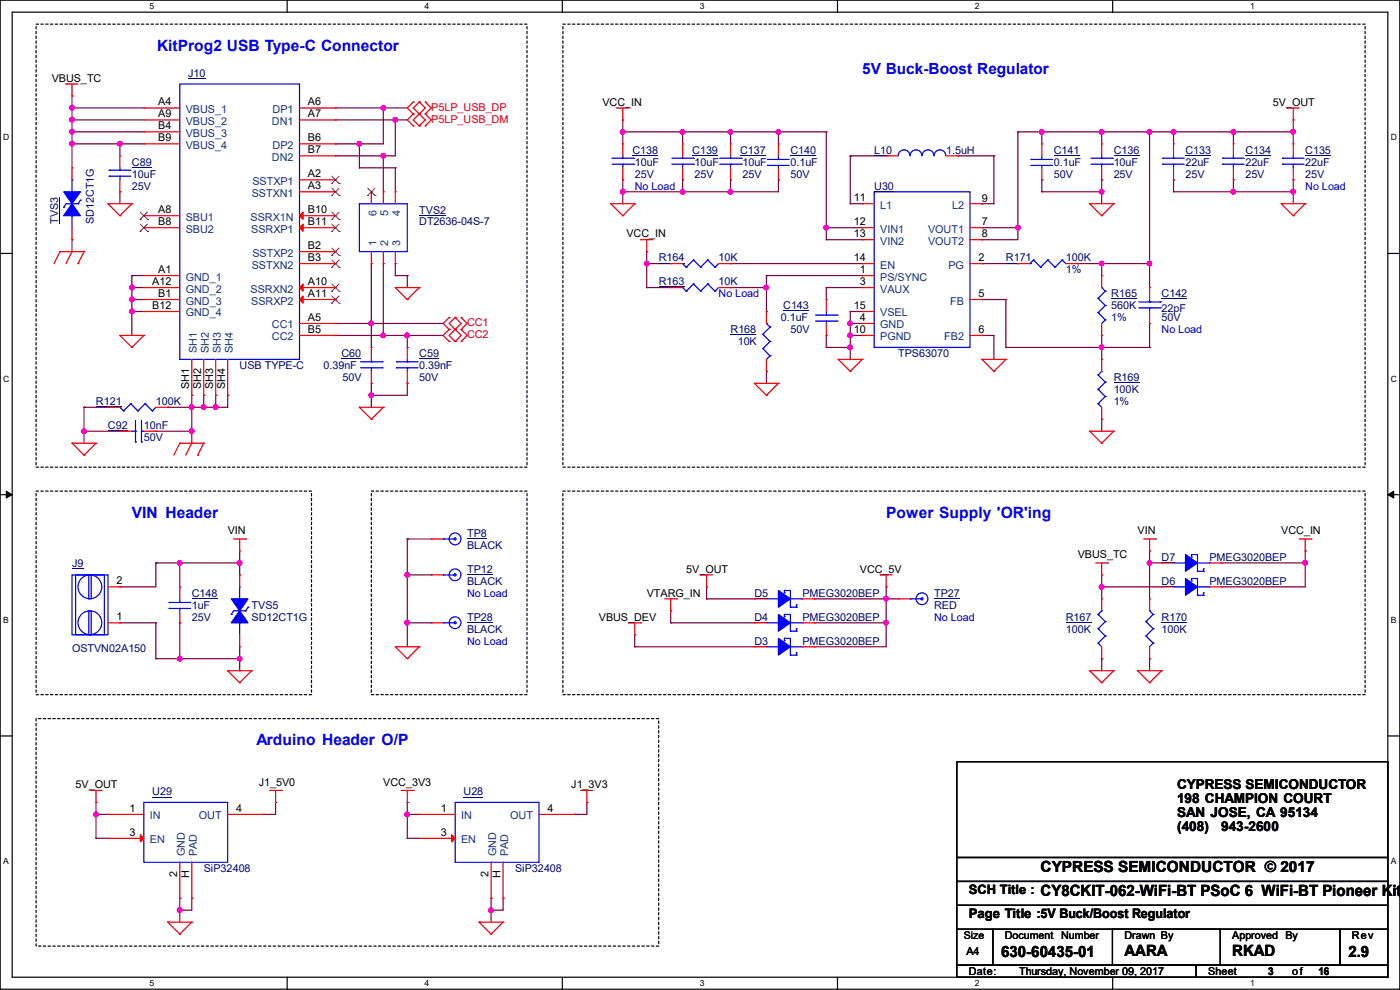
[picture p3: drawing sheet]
<svg xmlns="http://www.w3.org/2000/svg" width="297mm" height="210mm" viewBox="0 0 297 210" stroke-linecap="round" stroke-linejoin="round" font-family="sans-serif">
<path d="M0 0h297v209.8h-297zM2.6 2.6h291.8v204.7h-291.8z" fill="none" stroke="#000" stroke-width=".25"/>
<g fill="#fff">
<path d="M31.7 .3h1v2h-1z"/>
<path d="M31.7 207.6h1v1.9h-1z"/>
</g>
<path d="M60.9 0v2.6M60.9 207.3v2.5" fill="none" stroke="#000" stroke-width=".25"/>
<g fill="#fff">
<path d="M90.1 .3h1v2h-1z"/>
<path d="M90.1 207.6h1v1.9h-1z"/>
</g>
<path d="M119.3 0v2.6M119.3 207.3v2.5" fill="none" stroke="#000" stroke-width=".25"/>
<g fill="#fff">
<path d="M148.5 .3h.9v2h-.9z"/>
<path d="M148.5 207.6h.9v1.9h-.9z"/>
</g>
<path d="M177.7 0v2.6M177.7 207.3v2.5" fill="none" stroke="#000" stroke-width=".25"/>
<g fill="#fff">
<path d="M206.8 .3h1v2h-1z"/>
<path d="M206.8 207.6h1v1.9h-1z"/>
</g>
<path d="M236.1 0v2.6M236.1 207.3v2.5" fill="none" stroke="#000" stroke-width=".25"/>
<g fill="#fff">
<path d="M265.2 .3h1v2h-1z"/>
<path d="M265.2 207.6h1v1.9h-1z"/>
<path d="M.7 28.2h1.2v1.9h-1.2z"/>
<path d="M295.1 28.2h1.2v1.9h-1.2z"/>
<path d="M.7 79.3h1.2v2h-1.2z"/>
<path d="M295.1 79.3h1.2v2h-1.2z"/>
</g>
<path d="M0 53.8h2.6M294.4 53.8h2.6" fill="none" stroke="#000" stroke-width=".25"/>
<g fill="#fff">
<path d="M.7 130.5h1.2v2h-1.2z"/>
<path d="M295.1 130.5h1.1v2h-1.1z"/>
</g>
<path d="M0 104.9h2.6M294.4 104.9h2.6" fill="none" stroke="#000" stroke-width=".25"/>
<path d="M1.3 104.2l1.3 .7-1.3 .8zM294.4 104.9l1.3-.7v1.5z" fill="#000" stroke="#000" stroke-width=".21"/>
<g fill="#fff">
<path d="M.7 181.7h1.2v2h-1.2z"/>
<path d="M295.1 181.7h1.1v2h-1.1z"/>
</g>
<path d="M0 156.1h2.6M294.4 156.1h2.6M203 161.6h91.4v20.3h-91.4zM203 181.9h91.4v5.1h-91.4zM203 187h91.4v5.1h-91.4zM203 197.1h7.6v7.7h-7.6zM203 192.1h91.4v5h-91.4zM210.6 197.1h73.7v7.7h-73.7zM236 197.1h22.9v7.7h-22.9zM284.3 197.1h10.1v7.7h-10.1zM203 204.8h50.8v2.5h-50.8zM253.8 204.8h40.6v2.5h-40.6z" fill="none" stroke="#000" stroke-width=".25"/>
<path d="M7.7 5.1h104.1v94h-104.1zM119.4 5.1h170.2v94h-170.2zM7.7 104.2h58.4v43.2h-58.4zM78.8 104.2h33v43.2h-33zM119.4 104.2h170.2v43.2h-170.2zM7.7 152.4h132v48.3h-132z" fill="none" stroke="#000" stroke-width=".25" stroke-dasharray=".5 .5"/>
<g fill="none" stroke="#800040" stroke-width=".25">
<path d="M15.3 30.5h.1M15.3 28h.1M15.3 25.4h.1M15.3 22.9h.1M15.3 20.4h.1M15.3 20.4v15.2M15.3 30.5h15.2M15.3 25.4h15.2M15.3 28h15.2M15.3 22.9h15.2M25.4 30.5h.1M25.4 30.5v2.6"/>
<path d="M71.2 22.9h.1M71.2 25.4h.1M71.2 30.5h.1M71.2 33.1h.1M71.2 25.4h15.2M71.2 22.9h15.2M76.2 35.6h.1M76.2 30.5h.1M76.2 35.6h7.7M76.2 30.5v5.1M81.3 33.1h.1M81.3 22.9h.1"/>
<path d="M81.3 22.9v7.6h-10.1M81.3 33.1v7.6M83.9 25.4h.1M83.9 35.6h.1M83.9 25.4v7.7h-12.7M83.9 35.6v5.1M132.1 28h.1M132.1 25.4h.1M132.1 38.1h.1M132.1 28h43.2M132.1 25.4v5.1M132.1 38.1v5.1"/>
<path d="M144.8 28h.1M144.8 38.1h.1M144.8 28v2.5M144.8 38.1v2.6M155 38.1h.1M155 28h.1M155 28v2.5M155 38.1v2.6M165.1 28h.1M165.1 38.1h.1M165.1 38.1v2.6h-33M165.1 28v2.5"/>
<path d="M175.3 28h.1M175.3 28v22.8M180.4 33.1h.1M180.4 33.1h7.6M180.4 33.1v10.1M203.2 33.1h.1M203.2 33.1h7.7M210.9 33.1h.1M210.9 33.1v10.1h-2.6M215.9 28h.1M215.9 28h58.5M215.9 28v22.8h-7.6"/>
<path d="M221 28h.1M221 38.1h.1M221 28v2.5M221 38.1v2.6M233.7 28h.1M233.7 38.1h.1M233.7 28v2.5M233.7 38.1v5.1M243.9 28h.1M243.9 28v33M249 28h.1M249 38.1h.1"/>
<path d="M249 28v2.5M249 38.1v2.6M261.7 28h.1M261.7 38.1h.1M261.7 28v2.5M261.7 38.1v2.6M274.4 38.1h.1M274.4 25.4h.1M274.4 28h.1M274.4 25.4v5.1M274.4 38.1v5.1M15.3 50.8h.1"/>
<path d="M15.3 50.8v2.6M25.4 40.7h.1M25.4 40.7v2.5M28 58.5h.1M28 58.5h2.5M28 58.5v12.7M78.8 55.9h.1M78.8 55.9v17.8M81.3 55.9h.1M81.3 55.9v15.3M83.9 55.9h.1M83.9 58.5h.1"/>
<path d="M83.9 55.9v2.6M83.9 58.5h2.5M86.4 58.5h.1M86.4 58.5v2.5M132.1 40.7h.1M137.2 55.9h.1M137.2 53.4h.1M137.2 55.9h5.1M137.2 53.4v7.6M144.8 40.7h.1M155 55.9h.1M155 40.7h.1"/>
<path d="M155 55.9h27.9M162.6 58.5h.1M162.6 58.5h20.3M162.6 58.5v7.6M175.3 50.8h.1M175.3 48.3h.1M175.3 50.8h7.6M175.3 48.3h7.6M180.4 43.2h.1M180.4 43.2h2.5M208.3 48.3h.1M208.3 50.8h.1"/>
<path d="M208.3 55.9h.1M208.3 43.2h.1M208.3 48.3h7.6M208.3 55.9h7.6M215.9 48.3h.1M221 40.7h.1M221 40.7h12.7M228.6 55.9h.1M228.6 55.9h15.3M233.7 55.9h.1M233.7 40.7h.1M233.7 55.9v2.6"/>
<path d="M249 40.7h.1M249 40.7h25.4M261.7 40.7h.1M274.4 40.7h.1M28 61h.1M28 63.5h.1M28 66.1h.1M28 61h2.5M28 63.5h2.5M28 66.1h2.5M71.2 68.6h.1M71.2 71.2h.1"/>
<path d="M71.2 68.6h22.8M71.2 71.2h22.8M78.8 68.6h.1M81.3 71.2h.1M86.4 71.2h.1M86.4 71.2v2.5M137.2 61h.1M137.2 61h5.1M155 61h.1M155 61h7.6M162.6 78.8h.1M162.6 66.1h.1"/>
<path d="M162.6 78.8v2.5M175.3 61h.1M175.3 71.2h.1M175.3 73.7h.1M175.3 61h7.6M175.3 61v2.5M175.3 71.2v2.5M175.3 73.7h5.1M180.4 71.2h.1M180.4 68.6h.1M180.4 66.1h.1M180.4 73.7h.1"/>
<path d="M180.4 68.6h2.5M180.4 66.1h2.5M180.4 71.2h2.5M180.4 66.1v10.1M208.3 71.2h.1M208.3 63.5h.1M208.3 63.5h5.1M208.3 71.2h2.6v5M210.9 76.2h.1M213.4 63.5h.1M213.4 73.7h.1M213.4 63.5v10.2"/>
<path d="M213.4 73.7h30.5M233.7 71.2h.1M233.7 73.7h.1M233.7 71.2v5M243.9 61h.1M243.9 73.7h.1M243.9 68.6v5.1M17.8 86.4h.1M17.8 91.5h.1M17.8 86.4h5.1M17.8 91.5h7.6M17.8 86.4v7.6"/>
<path d="M33.1 91.5h.1M33.1 91.5h7.6M35.6 86.4h.1M40.7 83.9h.1M40.7 86.4h.1M40.7 91.5h.1M40.7 83.9v10.1M43.2 83.9h.1M43.2 86.4h.1M43.2 83.9v2.5M45.8 83.9h.1M45.8 86.4h.1"/>
<path d="M45.8 83.9v2.5M48.3 83.9h.1M48.3 83.9v2.5h-12.7M78.8 81.3h.1M78.8 83.9h.1M78.8 81.3v5.1M86.4 81.3h.1M86.4 81.3v2.6h-7.6M233.7 88.9h.1M233.7 88.9v2.6M33.1 119.4h.1M33.1 119.4h17.7"/>
<path d="M33.1 119.4v5.1h-7.7M38.1 119.4h.1M38.1 119.4v5.1M50.8 119.4h.1M50.8 116.9v5.1M86.4 114.3h.1M86.4 114.3v22.9M86.4 114.3h5.1M243.9 116.9h.1M243.9 119.4h.1M243.9 116.9v10.1M243.9 119.4h2.5"/>
<path d="M259.1 119.4h.1M259.1 119.4h17.8M276.9 119.4h.1M276.9 116.9h.1M276.9 116.9v7.6h-17.8M25.4 124.5h.1M25.4 132.1h.1M25.4 132.1h7.7M33.1 132.1h.1M33.1 139.7h.1M33.1 132.1v7.6M33.1 139.7h17.7"/>
<path d="M38.1 139.7h.1M38.1 132.1h.1M38.1 132.1v7.6M50.8 122h.1M50.8 139.7h.1M50.8 137.2v5.1M86.4 132.1h.1M86.4 122h.1M86.4 132.1h5.1M86.4 122h5.1M134.7 134.7h.1M134.7 137.2h.1"/>
<path d="M134.7 134.7v2.5M134.7 137.2h25.4M142.3 132.1h.1M142.3 129.6h.1M142.3 132.1h17.8M142.3 129.6v2.5M149.9 124.5h.1M149.9 127h.1M149.9 124.5v2.5M149.9 127h10.2M172.8 127h.1M172.8 137.2h.1"/>
<path d="M172.8 132.1h.1M172.8 127h17.7M172.8 132.1h15.2M188 124.5h.1M188 127h.1M188 132.1h.1M188 124.5v12.7h-15.2M233.7 122h.1M233.7 139.7h.1M233.7 124.5h.1M233.7 122v5M233.7 139.7v2.6"/>
<path d="M233.7 124.5h12.7M243.9 139.7h.1M243.9 139.7v2.6M259.1 124.5h.1M50.8 142.3h.1M20.4 170.2h.1M20.4 172.8h.1M20.4 177.8h.1M20.4 172.8h2.5M20.4 177.8h2.5M20.4 170.2v7.6M55.9 172.8h.1"/>
<path d="M58.5 170.2h.1M58.5 170.2v2.6h-2.6M86.4 170.2h.1M86.4 172.8h.1M86.4 177.8h.1M86.4 170.2v7.6M86.4 172.8h2.5M86.4 177.8h2.5M122 172.8h.1M124.5 170.2h.1M124.5 170.2v2.6h-2.5M38.1 190.5h.1"/>
<path d="M38.1 193.1h.1M38.1 190.5v5.1M40.7 190.5h.1M40.7 190.5v2.6h-2.6M104.2 190.5h.1M104.2 193.1h.1M104.2 190.5v5.1M106.7 190.5h.1M106.7 190.5v2.6h-2.5"/>
</g>
<g fill="#f0f" stroke="#f0f" stroke-width=".25">
<circle cx="78.8" cy="68.6" r=".49"/>
<circle cx="78.8" cy="83.8" r=".49"/>
<circle cx="76.2" cy="30.5" r=".49"/>
<circle cx="28" cy="63.5" r=".49"/>
<circle cx="28" cy="61" r=".49"/>
<circle cx="28" cy="66.1" r=".49"/>
<circle cx="15.3" cy="30.5" r=".49"/>
<circle cx="15.3" cy="28" r=".49"/>
<circle cx="15.3" cy="25.4" r=".49"/>
<circle cx="81.3" cy="22.9" r=".49"/>
<circle cx="83.8" cy="25.4" r=".49"/>
<circle cx="81.3" cy="33" r=".49"/>
<circle cx="15.3" cy="22.9" r=".49"/>
<circle cx="175.3" cy="48.3" r=".49"/>
<circle cx="155" cy="28" r=".49"/>
<circle cx="144.8" cy="28" r=".49"/>
<circle cx="180.4" cy="71.1" r=".49"/>
<circle cx="180.4" cy="68.6" r=".49"/>
<circle cx="215.9" cy="48.3" r=".49"/>
<circle cx="274.3" cy="28" r=".49"/>
<circle cx="243.9" cy="55.9" r=".49"/>
<circle cx="243.9" cy="28" r=".49"/>
<circle cx="132.1" cy="40.7" r=".49"/>
<circle cx="233.7" cy="28" r=".49"/>
<circle cx="221" cy="28" r=".49"/>
<circle cx="165.1" cy="28" r=".49"/>
<circle cx="40.7" cy="86.4" r=".49"/>
<circle cx="40.7" cy="91.5" r=".49"/>
<circle cx="17.8" cy="91.5" r=".49"/>
<circle cx="43.2" cy="86.4" r=".49"/>
<circle cx="45.7" cy="86.4" r=".49"/>
<circle cx="81.3" cy="71.1" r=".49"/>
<circle cx="86.4" cy="71.1" r=".49"/>
<circle cx="25.4" cy="30.5" r=".49"/>
<circle cx="248.9" cy="28" r=".49"/>
<circle cx="261.6" cy="28" r=".49"/>
<circle cx="233.7" cy="40.7" r=".49"/>
<circle cx="233.7" cy="73.7" r=".49"/>
<circle cx="233.7" cy="55.9" r=".49"/>
<circle cx="132.1" cy="28" r=".49"/>
<circle cx="137.2" cy="55.9" r=".49"/>
<circle cx="86.4" cy="172.7" r=".49"/>
<circle cx="104.2" cy="193.1" r=".49"/>
<circle cx="20.3" cy="172.7" r=".49"/>
<circle cx="38.1" cy="193.1" r=".49"/>
<circle cx="188" cy="127" r=".49"/>
<circle cx="276.9" cy="119.4" r=".49"/>
<circle cx="233.7" cy="124.5" r=".49"/>
<circle cx="243.9" cy="119.4" r=".49"/>
<circle cx="50.8" cy="119.4" r=".49"/>
<circle cx="38.1" cy="119.4" r=".49"/>
<circle cx="50.8" cy="139.7" r=".49"/>
<circle cx="38.1" cy="139.7" r=".49"/>
<circle cx="86.4" cy="132.1" r=".49"/>
<circle cx="86.4" cy="121.9" r=".49"/>
<circle cx="188" cy="132.1" r=".49"/>
<circle cx="155" cy="40.7" r=".49"/>
<circle cx="144.8" cy="40.7" r=".49"/>
<circle cx="162.6" cy="61" r=".49"/>
<circle cx="274.3" cy="40.7" r=".49"/>
<circle cx="261.6" cy="40.7" r=".49"/>
<circle cx="180.4" cy="73.7" r=".49"/>
</g>
<g fill="none" stroke="#f00" stroke-width=".25">
<path d="M14 17.8h.1M14 17.8h2.6M15.3 17.8v2.6M15.3 20.4h.1M15.3 35.6h.1M15.3 35.6v2.5M25.4 33.1h.1M25.4 33.1v2.5M25.4 38.1v2.6M30.5 22.9h.1M30.5 25.4h.1M30.5 28h.1"/>
<path d="M30.5 30.5h.1M30.5 22.9h7.6M30.5 25.4h7.6M30.5 28h7.6M30.5 30.5h7.6M63.5 22.9h7.7M63.5 33.1h7.7M63.5 38.1h7.7M63.5 25.4h7.7M63.5 30.5h7.7M71.2 38.1h.1M71.2 22.9h.1"/>
<path d="M71.2 25.4h.1M71.2 30.5h.1M71.2 33.1h.1M87.7 24.2h.1M87.7 26.7h.1M87.7 21.6h.1M87.7 24.2l-1.3 1.2 1.3 1.3M87.7 21.6l-1.3 1.3 1.3 1.3M88.9 26.7h.1M88.9 24.2h.1M88.9 21.6h.1M88.9 21.6l1.3 1.3-2.5 2.5 1.2 1.3"/>
<path d="M88.9 21.6l-1.2 1.3 2.5 2.5-1.3 1.3M90.2 24.2h.1M90.2 26.7h.1M90.2 21.6h.1M90.2 21.6l1.3 1.3-1.3 1.3M90.2 24.2l1.3 1.2-1.3 1.3M130.9 22.9h.1M130.9 22.9h2.5M132.1 25.4h.1M132.1 30.5h.1M132.1 38.1h.1M132.1 22.9v2.5"/>
<path d="M132.1 30.5v2.6M132.1 35.6v2.5M144.8 30.5h.1M144.8 38.1h.1M144.8 30.5v2.6M144.8 35.6v2.5M155 30.5h.1M155 38.1h.1M155 30.5v2.6M155 35.6v2.5M165.1 38.1h.1M165.1 30.5h.1"/>
<path d="M165.1 30.5v2.6M165.1 35.6v2.5M188 33.1h.1M188 33.1h2.5M200.7 33.1h2.5M203.2 33.1h.1M221 38.1h.1M221 30.5h.1M221 30.5v2.6M221 35.6v2.5M233.7 30.5h.1M233.7 38.1h.1"/>
<path d="M233.7 30.5v2.6M233.7 35.6v2.5M249 30.5h.1M249 38.1h.1M249 30.5v2.6M249 35.6v2.5M261.7 30.5h.1M261.7 38.1h.1M261.7 30.5v2.6M261.7 35.6v2.5M273.1 22.9h.1M273.1 22.9h2.5"/>
<path d="M274.4 25.4h.1M274.4 30.5h.1M274.4 38.1h.1M274.4 22.9v2.5M274.4 30.5v2.6M274.4 35.6v2.5M12.7 53.4h.1M12.7 53.4l-1.2 2.5M12.7 53.4h5.1M15.3 53.4h.1M15.3 50.8h.1M15.3 48.3v2.5"/>
<path d="M15.3 53.4l-1.3 2.5M16.6 55.9h.1M17.8 53.4h.1M17.8 53.4l-1.2 2.5M22.9 43.2h.1M22.9 43.2h5.1M22.9 43.2l2.5 2.6M25.4 45.8h.1M25.4 40.7h.1M28 43.2h.1M28 43.2l-2.6 2.6M30.5 58.5h.1"/>
<path d="M30.5 45.8h.1M30.5 48.3h.1M30.5 48.3h7.6M30.5 58.5h7.6M30.5 45.8h7.6M63.5 53.4h7.7M63.5 48.3h7.7M63.5 55.9h7.7M63.5 40.7h7.7M63.5 45.8h7.7M71.2 40.7h.1M71.2 53.4h.1"/>
<path d="M71.2 55.9h.1M71.2 45.8h.1M71.2 48.3h.1M78.8 55.9h.1M78.8 40.7h.1M78.8 40.7v2.5M78.8 53.4v2.5M81.3 55.9h.1M81.3 40.7h.1M81.3 40.7v2.5M81.3 53.4v2.5M83.9 55.9h.1"/>
<path d="M83.9 40.7h.1M83.9 40.7v2.5M83.9 53.4v2.5M129.6 43.2h.1M129.6 43.2h5.1M129.6 43.2l2.5 2.6M132.1 45.8h.1M134.7 43.2h.1M134.7 43.2l-2.6 2.6M135.9 50.8h.1M135.9 50.8h2.6M137.2 53.4h.1"/>
<path d="M137.2 50.8v2.6M142.3 55.9h.1M142.3 55.9h2.5M152.4 55.9h2.6M155 55.9h.1M182.9 43.2h.1M182.9 55.9h.1M182.9 58.5h.1M182.9 48.3h.1M182.9 50.8h.1M182.9 43.2h2.6M182.9 50.8h2.6"/>
<path d="M182.9 48.3h2.6M182.9 55.9h2.6M182.9 58.5h2.6M205.8 43.2h2.5M205.8 50.8h2.5M205.8 48.3h2.5M205.8 55.9h2.5M208.3 48.3h.1M208.3 43.2h.1M208.3 50.8h.1M208.3 55.9h.1M215.9 55.9h.1"/>
<path d="M215.9 55.9h2.6M226.1 55.9h2.5M228.6 55.9h.1M231.2 43.2h.1M231.2 43.2h5.1M231.2 43.2l2.5 2.6M233.7 45.8h.1M233.7 58.5h.1M233.7 58.5v2.5M236.3 43.2h.1M236.3 43.2l-2.6 2.6M271.8 43.2h.1"/>
<path d="M271.8 43.2h5.1M271.8 43.2l2.6 2.6M274.4 45.8h.1M276.9 43.2h.1M276.9 43.2l-2.5 2.6M25.4 71.2h.1M25.4 71.2h5.1M25.4 71.2l2.6 2.5M28 73.7h.1M30.5 71.2h.1M30.5 61h.1M30.5 63.5h.1"/>
<path d="M30.5 66.1h.1M30.5 61h7.6M30.5 71.2l-2.5 2.5M30.5 63.5h7.6M30.5 66.1h7.6M40.7 76.2v7.7M43.2 76.2v7.7M45.8 76.2v7.7M48.3 76.2v7.7M63.5 61h7.7M63.5 71.2h7.7M63.5 68.6h7.7"/>
<path d="M63.5 63.5h7.7M71.2 68.6h.1M71.2 61h.1M71.2 63.5h.1M71.2 71.2h.1M78.8 73.7h.1M78.8 73.7v2.5M78.8 78.8v2.5M83.9 61h.1M83.9 61h5M83.9 61l2.5 2.5M86.4 63.5h.1"/>
<path d="M86.4 73.7h.1M86.4 73.7v2.5M86.4 78.8v2.5M88.9 61h.1M88.9 61l-2.5 2.5M95.3 67.4h.1M95.3 69.9h.1M95.3 72.4h.1M95.3 69.9l-1.3 1.3 1.3 1.2M95.3 67.4l-1.3 1.2 1.3 1.3M96.6 69.9h.1M96.6 67.4h.1"/>
<path d="M96.6 72.4h.1M96.6 67.4l-1.3 1.2 2.5 2.6-1.2 1.2M96.6 67.4l1.2 1.2-2.5 2.6 1.3 1.2M97.8 67.4h.1M97.8 69.9h.1M97.8 72.4h.1M97.8 67.4l1.3 1.2-1.3 1.3M97.8 69.9l1.3 1.3-1.3 1.2M142.3 61h.1M142.3 61h2.5M152.4 61h2.6M155 61h.1"/>
<path d="M162.6 78.8h.1M162.6 66.1h.1M162.6 66.1v2.5M162.6 76.2v2.6M175.3 71.2h.1M175.3 63.5h.1M175.3 63.5v2.6M175.3 68.6v2.6M177.8 76.2h.1M177.8 76.2h5.1M177.8 76.2l2.6 2.6M180.4 78.8h.1"/>
<path d="M182.9 76.2h.1M182.9 71.2h.1M182.9 68.6h.1M182.9 66.1h.1M182.9 61h.1M182.9 61h2.6M182.9 71.2h2.6M182.9 76.2l-2.5 2.6M182.9 68.6h2.6M182.9 66.1h2.6M205.8 71.2h2.5M205.8 63.5h2.5"/>
<path d="M208.3 76.2h.1M208.3 63.5h.1M208.3 71.2h.1M208.3 76.2h5.1M208.3 76.2l2.6 2.6M210.9 78.8h.1M213.4 76.2h.1M213.4 76.2l-2.5 2.6M233.7 76.2h.1M233.7 71.2h.1M233.7 68.6v2.6M233.7 76.2v2.6"/>
<path d="M243.9 61h.1M243.9 68.6h.1M243.9 61v2.5M243.9 66.1v2.5M15.3 94h.1M15.3 94h5.1M15.3 94l2.5 2.6M17.8 96.6h.1M20.4 94h.1M20.4 94l-2.6 2.6M22.9 86.4h.1M22.9 86.4h2.5"/>
<path d="M25.4 91.5h.1M25.4 91.5h2.6M30.5 91.5h2.6M33.1 91.5h.1M33.1 86.4h2.5M35.6 86.4h.1M38.1 94h.1M38.1 94l-1.2 2.6M38.1 94h5.1M40.7 94h.1M40.7 83.9h.1M40.7 94l-1.3 2.6"/>
<path d="M42 96.6h.1M43.2 94h.1M43.2 83.9h.1M43.2 94l-1.2 2.6M45.8 83.9h.1M48.3 83.9h.1M76.2 86.4h.1M76.2 86.4h5.1M76.2 86.4l2.6 2.5M78.8 88.9h.1M78.8 81.3h.1M81.3 86.4h.1"/>
<path d="M81.3 86.4l-2.5 2.5M86.4 81.3h.1M160.1 81.3h.1M160.1 81.3h5M160.1 81.3l2.5 2.6M162.6 83.9h.1M165.1 81.3h.1M165.1 81.3l-2.5 2.6M231.2 91.5h.1M231.2 91.5h5.1M231.2 91.5l2.5 2.5M233.7 94h.1"/>
<path d="M233.7 88.9h.1M233.7 86.4v2.5M236.3 91.5h.1M236.3 91.5l-2.6 2.5M49.6 114.3h2.5M50.8 116.9h.1M50.8 114.3v2.6M52.1 114.3h.1M91.5 114.3h.1M91.5 114.3h2.5M232.5 119.4h2.5M233.7 119.4v2.6"/>
<path d="M235 119.4h.1M242.6 114.3h2.6M243.9 116.9h.1M243.9 114.3v2.6M245.2 114.3h.1M246.4 119.4h.1M246.4 119.4h2.6M256.6 119.4h2.5M259.1 119.4h.1M275.6 114.3h2.6M276.9 116.9h.1M276.9 114.3v2.6"/>
<path d="M278.2 114.3h.1M22.9 132.1h2.5M22.9 124.5h2.5M25.4 132.1h.1M25.4 124.5h.1M38.1 132.1h.1M38.1 124.5h.1M38.1 124.5v2.5M38.1 129.6v2.5M50.8 137.2h.1M50.8 122h.1M50.8 122v2.5"/>
<path d="M50.8 134.7v2.5M83.9 137.2h.1M83.9 137.2h5M83.9 137.2l2.5 2.5M86.4 139.7h.1M88.9 137.2h.1M88.9 137.2l-2.5 2.5M91.5 132.1h.1M91.5 122h.1M91.5 122h2.5M91.5 132.1h2.5M133.4 132.1h2.5"/>
<path d="M134.7 134.7h.1M134.7 132.1v2.6M135.9 132.1h.1M141 127h2.6M142.3 129.6h.1M142.3 127v2.6M143.6 127h.1M148.6 122h.1M148.6 122h2.6M149.9 124.5h.1M149.9 122v2.5M160.1 127h.1"/>
<path d="M160.1 132.1h.1M160.1 137.2h.1M160.1 132.1h2.5M160.1 137.2h2.5M160.1 127h2.5M170.2 132.1h2.6M170.2 137.2h2.6M170.2 127h2.6M172.8 127h.1M172.8 132.1h.1M172.8 137.2h.1M186.7 122h.1"/>
<path d="M186.7 122h2.6M188 124.5h.1M188 122v2.5M190.5 127h.1M190.5 127h2.6M233.7 122h.1M233.7 139.7h.1M233.7 127h.1M233.7 127v2.6M233.7 137.2v2.5M243.9 139.7h.1M243.9 127h.1"/>
<path d="M243.9 127v2.6M243.9 137.2v2.5M246.4 124.5h.1M246.4 124.5h2.6M256.6 124.5h2.5M259.1 124.5h.1M48.3 142.3h.1M48.3 142.3h5.1M48.3 142.3l2.5 2.5M50.8 144.8h.1M53.4 142.3h.1M53.4 142.3l-2.6 2.5"/>
<path d="M231.2 142.3h.1M231.2 142.3h5.1M231.2 142.3l2.5 2.5M233.7 144.8h.1M236.3 142.3h.1M236.3 142.3l-2.6 2.5M241.3 142.3h.1M241.3 142.3h5.1M241.3 142.3l2.6 2.5M243.9 144.8h.1M246.4 142.3h.1M246.4 142.3l-2.5 2.5"/>
<path d="M19.1 167.7h.1M19.1 167.7h2.5M20.4 170.2h.1M20.4 167.7v2.5M22.9 172.8h.1M22.9 177.8h.1M22.9 172.8h7.6M22.9 177.8h7.6M48.3 172.8h7.6M55.9 172.8h.1M57.2 167.7h2.5M58.5 170.2h.1"/>
<path d="M58.5 167.7v2.5M59.7 167.7h.1M85.1 167.7h2.6M86.4 170.2h.1M86.4 167.7v2.5M87.7 167.7h.1M88.9 172.8h.1M88.9 177.8h.1M88.9 172.8h7.7M88.9 177.8h7.7M114.3 172.8h7.7M122 172.8h.1"/>
<path d="M123.2 167.7h.1M123.2 167.7h2.6M124.5 170.2h.1M124.5 167.7v2.5M35.6 195.6h.1M35.6 195.6h5.1M35.6 195.6l2.5 2.6M38.1 198.2h.1M38.1 190.5h.1M38.1 182.9v7.6M40.7 195.6h.1M40.7 190.5h.1"/>
<path d="M40.7 195.6l-2.6 2.6M40.7 182.9v7.6M101.6 195.6h.1M101.6 195.6h5.1M101.6 195.6l2.6 2.6M104.2 198.2h.1M104.2 190.5h.1M104.2 182.9v7.6M106.7 195.6h.1M106.7 190.5h.1M106.7 195.6l-2.5 2.6M106.7 182.9v7.6"/>
</g>
<g fill="none" stroke="#00f" stroke-width=".25">
<path d="M38.1 17.8h25.4v58.4h-25.4zM15.3 38.1h.1M15.3 38.1v2.6M23.2 37.4h.1M23.2 36.1h.1M23.2 37.4h4.5M23.2 36.1h4.5M25.4 36.1h.1M25.4 37.4h.1M25.4 35.6v.5M25.4 37.4v.7M129.8 34.8h4.6"/>
<path d="M129.8 33.6h4.6M132.1 33.6h.1M132.1 34.8h.1M132.1 33.1v.5M132.1 34.8v.8M134.4 34.8h.1M134.4 33.6h.1M142.5 34.8h4.6M142.5 33.6h4.6M144.8 33.6h.1M144.8 34.8h.1M144.8 33.1v.5"/>
<path d="M144.8 34.8v.8M147.1 34.8h.1M147.1 33.6h.1M152.7 34.8h4.6M152.7 33.6h4.6M155 33.6h.1M155 34.8h.1M155 33.1v.5M155 34.8v.8M157.3 34.8h.1M157.3 33.6h.1M162.9 33.8h.1"/>
<path d="M162.9 35.1h.1M162.9 33.8h4.5M162.9 35.1h4.5M165.1 35.1h.1M165.1 33.8h.1M165.1 33.1v.7M165.1 35.1v.5M190.5 33.1a1.25 1.25 0 0 1 1.3-1.3 1.25 1.25 0 0 1 1.2 1.3 1.29 1.29 0 0 1 1.3-1.3 1.29 1.29 0 0 1 1.3 1.3 1.25 1.25 0 0 1 1.3-1.3 1.25 1.25 0 0 1 1.2 1.3M198.2 33.1a1.25 1.25 0 0 1 1.2-1.3 1.25 1.25 0 0 1 1.3 1.3M218.7 33.8h.1M218.7 35.1h.1M218.7 33.8h4.6"/>
<path d="M218.7 35.1h4.6M221 35.1h.1M221 33.8h.1M221 33.1v.7M221 35.1v.5M231.4 34.8h4.6M231.4 33.6h4.6M233.7 33.6h.1M233.7 34.8h.1M233.7 33.1v.5M233.7 34.8v.8M236 34.8h.1"/>
<path d="M236 33.6h.1M246.7 34.8h.1M246.7 33.6h.1M246.7 34.8h4.5M246.7 33.6h4.5M249 33.6h.1M249 34.8h.1M249 33.1v.5M249 34.8v.8M259.4 34.8h.1M259.4 33.6h.1M259.4 34.8h4.5"/>
<path d="M259.4 33.6h4.5M261.7 33.6h.1M261.7 34.8h.1M261.7 33.1v.5M261.7 34.8v.8M272.1 34.8h.1M272.1 33.6h.1M272.1 34.8h4.5M272.1 33.6h4.5M274.4 33.6h.1M274.4 34.8h.1M274.4 33.1v.5"/>
<path d="M274.4 34.8v.8M13.5 44h.1M15.3 45.8h.1M15.3 45.8v2.5M16.6 43.2h.1M16.6 43.2h-2.6l-.5 .8M17.1 42.5h.1M17.1 42.5l-.5 .7M76.2 43.2h10.2v10.2h-10.2zM144.8 55.9h.1M144.8 55.9l.8 .8M145.6 56.7h.1"/>
<path d="M147.1 55.2h.1M147.1 55.2l1.5 1.5M147.1 55.2l-1.5 1.5M148.6 56.7h.1M150.2 55.2h.1M150.2 55.2l1.5 1.5M150.2 55.2l-1.6 1.5M151.7 56.7h.1M152.4 55.9l-.7 .8M185.5 40.7h20.3v33h-20.3zM218.5 55.9h.1M219.2 55.2h.1"/>
<path d="M219.2 55.2l1.6 1.5M219.2 55.2l-.7 .7M220.8 56.7h.1M222.3 55.2h.1M222.3 55.2l1.5 1.5M222.3 55.2l-1.5 1.5M223.8 56.7h.1M225.3 55.2h.1M225.3 55.2l.8 .7M225.3 55.2l-1.5 1.5M76.5 78h4.6M76.5 76.8h4.6"/>
<path d="M78.8 76.8h.1M78.8 78h.1M78.8 76.2v.6M78.8 78v.8M81.1 78h.1M81.1 76.8h.1M84.1 78h.1M84.1 76.8h.1M84.1 78h4.6M84.1 76.8h4.6M86.4 76.8h.1M86.4 78h.1"/>
<path d="M86.4 76.2v.6M86.4 78v.8M144.8 61h.1M144.8 61l.8 .8M145.6 61.8h.1M147.1 60.2h.1M147.1 60.2l1.5 1.6M147.1 60.2l-1.5 1.6M148.6 61.8h.1M150.2 60.2h.1M150.2 60.2l1.5 1.6M150.2 60.2l-1.6 1.6"/>
<path d="M151.7 61.8h.1M152.4 61l-.7 .8M161.8 74h.1M161.8 70.9h.1M161.8 74l1.6 1.5M161.8 70.9l1.6 1.5M162.6 68.6h.1M162.6 68.6l.8 .8M163.4 75.5h.1M163.4 72.4h.1M163.4 69.4h.1M163.4 75.5l-.8 .7"/>
<path d="M163.4 72.4l-1.6 1.6M163.4 69.4l-1.6 1.5M173 66.8h4.6M173 68.1h4.6M175.3 68.1h.1M175.3 66.8h.1M175.3 66.1v.7M175.3 68.1v.5M177.6 66.8h.1M177.6 68.1h.1M233 79.5h.1M233 66.3h.1"/>
<path d="M233 63.3h.1M233 79.5l1.5 1.6M233 66.3l1.5 1.6M233 63.3l1.5 1.5M233.7 78.8h.1M233.7 61h.1M233.7 78.8l-.7 .7M233.7 61l.8 .8M234.5 67.9h.1M234.5 64.8h.1M234.5 61.8h.1M234.5 67.9l-.8 .7"/>
<path d="M234.5 64.8l-1.5 1.5M234.5 61.8l-1.5 1.5M241.6 65.3h4.6M241.6 64.1h4.6M243.9 64.1h.1M243.9 65.3h.1M243.9 63.5v.6M243.9 65.3v.8M246.2 65.3h.1M246.2 64.1h.1M25.4 86.4h.1M25.4 86.4l.8 .8"/>
<path d="M26.2 87.2h.1M27.7 85.6h.1M27.7 85.6l1.6 1.6M27.7 85.6l-1.5 1.6M28 91.5h.7M28.7 93.8h.1M28.7 91.5h.1M28.7 89.2v4.6M29.3 87.2h.1M30 91.5h.1M30 93.8h.1M30 91.5h.5"/>
<path d="M30 89.2v4.6M30.8 85.6h.1M30.8 85.6l1.5 1.6M30.8 85.6l-1.5 1.6M32.3 87.2h.1M33.1 86.4l-.8 .8M233 85.6h.1M233 82.6h.1M233 85.6l.7 .8M233 82.6l1.5 1.5M234.5 84.1h.1M234.5 81.1h.1"/>
<path d="M234.5 84.1l-1.5 1.5M234.5 81.1l-1.5 1.5M94 114.3h.1M94 114.3h2.6M249 119.4h2.5M251.5 119.4h.1M252.8 117.6h.1M252.8 118.2h.1M252.8 117.6h1.2v3.6M252.8 117.6v.6M254 119.4h2.6M256.6 119.4h.1"/>
<path d="M15.3 122h7.6v12.7h-7.6zM16 122h6.1v12.7h-6.1zM18.8 129.6h.5v5.1h-.5zM18.8 122h.5v5h-.5zM35.9 127.8h.1M35.9 129.1h.1M35.9 127.8h4.5M35.9 129.1h4.5M38.1 129.1h.1M38.1 127.8h.1M38.1 127v.8M38.1 129.1v.5"/>
<path d="M49.1 130.3h.1M50.8 132.1h.1M50.8 124.5h.1M50.8 124.5v2.5M50.8 132.1v2.6M52.1 129.6h.1M52.1 129.6h-2.5l-.5 .7M52.6 128.8h.1M52.6 128.8l-.5 .8M94 132.1h.1M94 122h.1M94 132.1h2.6"/>
<path d="M94 122h2.6M162.6 127h2.5M162.6 132.1h2.5M162.6 137.2h2.5M165.1 127h.1M165.1 132.1h.1M165.1 137.2h.1M166.4 125.3h.1M166.4 125.8h.1M166.4 130.3h.1M166.4 130.9h.1M166.4 135.4h.1"/>
<path d="M166.4 135.9h.1M166.4 125.3h1.3v3.5M166.4 130.3h1.3v3.6M166.4 135.4h1.3v3.6M166.4 125.3v.5M166.4 130.3v.6M166.4 135.4v.5M167.7 128.8h.1M167.7 133.9h.1M167.7 139h.1M167.7 127h2.5M167.7 128.8h1.3"/>
<path d="M167.7 132.1h2.5M167.7 133.9h1.3M167.7 137.2h2.5M167.7 139h1.3M169 128.8h.1M169 128.3h.1M169 133.9h.1M169 133.4h.1M169 139h.1M169 138.5h.1M169 128.3v.5M169 133.4v.5"/>
<path d="M169 138.5v.5M170.2 127h.1M170.2 132.1h.1M170.2 137.2h.1M193.1 127h.1M193.1 127h2.5M233 136.4h.1M233 133.4h.1M233 130.3h.1M233 136.4l.7 .8M233 133.4l1.5 1.5M233 130.3l1.5 1.6"/>
<path d="M233.7 129.6h.1M233.7 129.6l-.7 .7M234.5 134.9h.1M234.5 131.9h.1M234.5 134.9l-1.5 1.5M234.5 131.9l-1.5 1.5M243.1 134.9h.1M243.1 131.9h.1M243.1 134.9l1.5 1.5M243.1 131.9l1.5 1.5M243.9 129.6h.1M243.9 129.6l.7 .7"/>
<path d="M244.6 136.4h.1M244.6 133.4h.1M244.6 130.3h.1M244.6 136.4l-.7 .8M244.6 133.4l-1.5 1.5M244.6 130.3l-1.5 1.6M249 124.5h2.5M251.5 124.5h.1M252.8 122.7h.1M252.8 123.2h.1M252.8 122.7h1.2v3.6M252.8 122.7v.5"/>
<path d="M254 126.3h.1M254 121.2h.1M254 124.5h2.6M254 126.3h1.3M254 121.2h1.3M255.3 126.3h.1M255.3 125.8h.1M255.3 121.2h.1M255.3 120.7h.1M255.3 120.7v.5M255.3 125.8v.5M256.6 124.5h.1"/>
<path d="M30.5 170.2h17.8v12.7h-17.8zM96.6 170.2h17.7v12.7h-17.7z"/>
<circle cx="96.5" cy="114.3" r="1.25"/>
<circle cx="96.5" cy="114.3" r=".23"/>
<circle cx="19.1" cy="132.1" r="2.52"/>
<circle cx="19.1" cy="124.5" r="2.52"/>
<circle cx="96.5" cy="132.1" r="1.25"/>
<circle cx="96.5" cy="121.9" r="1.25"/>
<circle cx="96.5" cy="121.9" r=".23"/>
<circle cx="96.5" cy="132.1" r=".23"/>
<circle cx="195.6" cy="127" r="1.25"/>
<circle cx="195.6" cy="127" r=".23"/>
</g>
<g fill="none" stroke="#000080" stroke-width=".21">
<path d="M39.9 16.7h3.7M28 35.5h4.2M134.2 32.9h5.4M146.9 32.9h5.4M157 32.9h5.5M167.7 32.9h5.4M185.5 32.9h3.8M223.6 32.9h5.4M236.3 32.9h5.4M251.5 32.9h5.5M264.2 32.9h5.5M276.9 32.9h5.5"/>
<path d="M12.7 41.8v5.7M88.9 45.6h5.8M139.7 55.8h5.5M185.5 40.6h4.2M213.4 55.8h5.5M72.4 76.1h4.2M88.9 76.1h4.2M139.7 60.9h5.5M155 71h5.4M166.2 66h5.4M235.8 63.4h5.4M246.4 63.4h5.5"/>
<path d="M20.4 86.3h5.4M22.9 91.4h4.2M236.3 81.2h5.4M99.1 114.2h4.2M246.4 119.3h2.9M15.3 120.6h2.4M40.7 126.9h5.4M99.1 132h5.5M99.1 121.8h5.5M160.1 126.9h2.9M160.1 132h2.9M160.1 137.1h2.9"/>
<path d="M198.2 126.9h5.4M226.1 132h5.5M246.4 132h5.5M246.4 124.4h2.9M32.3 169.1h4.2M98.3 169.1h4.2"/>
</g>
<g fill="#00f" stroke="#00f" stroke-width=".25">
<path d="M15.3 43.2l1.8 2.6h-3.6z" fill-rule="evenodd"/>
<path d="M13.5 40.7h3.6l-1.8 2.5z" fill-rule="evenodd"/>
<path d="M165.1 125.3l2.6 1.7-2.6 1.8z" fill-rule="evenodd"/>
<path d="M165.1 130.3l2.6 1.8-2.6 1.8z" fill-rule="evenodd"/>
<path d="M251.5 122.7l2.5 1.8-2.5 1.8z" fill-rule="evenodd"/>
<path d="M251.5 117.6l2.5 1.8-2.5 1.8z" fill-rule="evenodd"/>
<path d="M50.8 129.6l1.8 2.5h-3.5z" fill-rule="evenodd"/>
<path d="M49.1 127h3.5l-1.8 2.6z" fill-rule="evenodd"/>
<path d="M165.1 135.4l2.6 1.8-2.6 1.8z" fill-rule="evenodd"/>
</g>
<g fill="none" stroke="#804000" stroke-width=".21">
<path d="M70.4 38.9h.1M70.4 37.4l1.6 1.5M70.4 39.9l1.6 1.6M71.9 37.4l-1.5 1.5M71.9 39.9l-1.5 1.6M72 38.9h.1M78 39.9l1.6 1.6M79.5 39.9l-1.5 1.6M29.7 46.6h.1M29.7 49.1h.1M29.8 45l1.5 1.6M29.8 47.5l1.5 1.6"/>
<path d="M31.3 45l-1.6 1.6M31.3 47.5l-1.6 1.6M31.3 46.6h.1M31.3 49.1h.1M70.4 41.5h.1M70.4 54.2h.1M70.4 56.7h.1M70.4 46.6h.1M70.4 49.1h.1M70.4 52.6l1.6 1.6M70.4 55.2l1.6 1.5M70.4 45l1.6 1.6"/>
<path d="M70.4 47.5l1.6 1.6M71.9 47.5l-1.5 1.6M71.9 52.6l-1.5 1.6M71.9 55.2l-1.5 1.5M71.9 45l-1.5 1.6M72 41.5h.1M72 54.2h.1M72 56.7h.1M72 46.6h.1M72 49.1h.1M78 41.5h.1M79.6 41.5h.1"/>
<path d="M70.4 61.8h.1M70.4 64.3h.1M70.4 60.2l1.6 1.6M70.4 62.8l1.6 1.5M71.9 60.2l-1.5 1.6M71.9 62.8l-1.5 1.5M72 61.8h.1M72 64.3h.1"/>
</g>
<g fill="#f00" stroke="#f00" stroke-width=".25">
<path d="M95.8 177.1l.8 .7-.8 .8z"/>
<path d="M64.3 60.2v1.6l-.8-.8z"/>
<path d="M64.3 62.8v1.5l-.8-.8z"/>
<path d="M64.3 45v1.5l-.8-.7z"/>
<path d="M64.3 47.5v1.6l-.8-.8z"/>
<path d="M29.8 177.1l.7 .7-.7 .8z"/>
</g>
<g font-size="3.3" fill="#00f">
<text x="33.3" y="10.8">KitProg2 USB Type-C Connector</text>
<text x="182.9" y="15.7">5V Buck-Boost Regulator</text>
<text x="28" y="109.8">VIN Header</text>
<text x="188" y="109.8">Power Supply 'OR'ing</text>
<text x="54.4" y="158.1">Arduino Header O/P</text>
</g>
<g font-size="3.3">
<text x="220.8" y="184.9">CYPRESS SEMICONDUCTOR © 2017</text>
<text x="220.8" y="190.1">CY8CKIT-062-WiFi-BT PSoC 6 WiFi-BT Pioneer Kit</text>
<text x="212.4" y="203">630-60435-01</text>
<text x="238.5" y="202.8">AARA</text>
<text x="261.4" y="202.8">RKAD</text>
<text x="286.1" y="203">2.9</text>
</g>
<g font-size="2.9">
<text x="249.7" y="167.3">CYPRESS SEMICONDUCTOR</text>
<text x="249.7" y="170.3">198 CHAMPION COURT</text>
<text x="249.7" y="173.2">SAN JOSE, CA 95134</text>
<text x="249.7" y="176.2">(408)</text>
<text x="259.1" y="176.2">943-2600</text>
</g>
<g font-size="2.8">
<text x="205.5" y="189.6">SCH Title :</text>
<text x="205.5" y="194.7">Page Title :5V Buck/Boost Regulator</text>
</g>
<g font-size="2.3">
<text x="11" y="17.4">VBUS_TC</text>
<text x="33.6" y="22.4">A4</text>
<text x="65.3" y="22.4">A6</text>
<text x="127.8" y="22.4">VCC_IN</text>
<text x="270" y="22.4">5V_OUT</text>
<text x="33.6" y="24.9">A9</text>
<text x="33.6" y="27.4">B4</text>
<text x="33.6" y="30">B9</text>
<text x="65.3" y="24.9">A7</text>
<text x="65.3" y="30">B6</text>
<text x="65.3" y="32.5">B7</text>
<text x="65.3" y="37.6">A2</text>
<text x="65.3" y="40.1">A3</text>
<text x="33.6" y="45.2">A8</text>
<text x="33.6" y="47.8">B8</text>
<text x="65.3" y="45.2">B10</text>
<text x="65.3" y="47.8">B11</text>
<text x="181.1" y="42.7">11</text>
<text x="181.1" y="47.8">12</text>
<text x="208.3" y="47.8">7</text>
<text x="208.3" y="42.8">9</text>
<text x="65.3" y="52.8">B2</text>
<text x="132.9" y="50.4">VCC_IN</text>
<text x="181.1" y="50.3">13</text>
<text x="208.3" y="50.4">8</text>
<text x="33.6" y="57.9">A1</text>
<text x="65.3" y="55.4">B3</text>
<text x="181.1" y="55.4">14</text>
<text x="182.4" y="57.9">1</text>
<text x="207.6" y="55.4">2</text>
<text x="32.3" y="60.5">A12</text>
<text x="32.3" y="65.5">B12</text>
<text x="33.6" y="63">B1</text>
<text x="65.3" y="60.5">A10</text>
<text x="65.3" y="63">A11</text>
<text x="181.1" y="65.5">15</text>
<text x="182.4" y="60.5">3</text>
<text x="207.6" y="63">5</text>
<text x="65.3" y="68.1">A5</text>
<text x="65.3" y="70.6">B5</text>
<text x="181.1" y="70.6">10</text>
<text x="182.4" y="68.1">4</text>
<text x="207.6" y="70.6">6</text>
<text x="40.1" y="82.5" transform="rotate(-90 40.1 82.5)">SH1</text>
<text x="42.7" y="82.5" transform="rotate(-90 42.7 82.5)">SH2</text>
<text x="45.2" y="82.5" transform="rotate(-90 45.2 82.5)">SH3</text>
<text x="47.8" y="82.5" transform="rotate(-90 47.8 82.5)">SH4</text>
<text x="48.3" y="113.4">VIN</text>
<text x="241.3" y="113.4">VIN</text>
<text x="271.8" y="113.4">VCC_IN</text>
<text x="228.6" y="118.4">VBUS_TC</text>
<text x="24.7" y="124">2</text>
<text x="145.6" y="121.5">5V_OUT</text>
<text x="182.4" y="121.5">VCC_5V</text>
<text x="24.7" y="131.6">1</text>
<text x="127" y="131.7">VBUS_DEV</text>
<text x="137.2" y="126.6">VTARG_IN</text>
<text x="16" y="167.2">5V_OUT</text>
<text x="54.9" y="166.7">J1_5V0</text>
<text x="81.3" y="166.7">VCC_3V3</text>
<text x="121.2" y="167.2">J1_3V3</text>
<text x="27.5" y="172.2">1</text>
<text x="50.1" y="172.2">4</text>
<text x="93.5" y="172.2">1</text>
<text x="116.1" y="172.2">4</text>
<text x="27.5" y="177.3">3</text>
<text x="93.5" y="177.3">3</text>
<text x="37.6" y="186" transform="rotate(-90 37.6 186)">2</text>
<text x="103.6" y="186" transform="rotate(-90 103.6 186)">2</text>
<text x="40.1" y="186.4" transform="rotate(-90 40.1 186.4)">H</text>
<text x="106.2" y="186.4" transform="rotate(-90 106.2 186.4)">H</text>
<text x="205" y="202.5">A4</text>
<text x="213.1" y="199.2">Document</text>
<text x="225.1" y="199.2">Number</text>
<text x="238.5" y="199.2">Drawn By</text>
<text x="261.4" y="199.2">Approved By</text>
<text x="286.8" y="199.2">Rev</text>
<text x="205.5" y="206.8">Date:</text>
<text x="216.2" y="206.8">Thursday, November 09, 2017</text>
<text x="256.3" y="206.8">Sheet</text>
<text x="269" y="206.9">3</text>
<text x="274.1" y="206.8">of</text>
<text x="279.7" y="206.9">16</text>
</g>
<g font-size="2.3" fill="#000080">
<text x="39.9" y="16.3">J10</text>
<text x="28" y="35.1">C89</text>
<text x="134.2" y="32.6">C138</text>
<text x="134.7" y="35.1">10uF</text>
<text x="146.9" y="32.6">C139</text>
<text x="147.4" y="35.1">10uF</text>
<text x="157" y="32.6">C137</text>
<text x="157.5" y="35.1">10uF</text>
<text x="167.7" y="32.6">C140</text>
<text x="167.7" y="35.1">0.1uF</text>
<text x="185.5" y="32.6">L10</text>
<text x="200.7" y="32.6">1.5uH</text>
<text x="223.6" y="32.6">C141</text>
<text x="223.6" y="35.1">0.1uF</text>
<text x="236.3" y="32.6">C136</text>
<text x="236.3" y="35.1">10uF</text>
<text x="251.5" y="32.6">C133</text>
<text x="251.5" y="35.1">22uF</text>
<text x="264.2" y="32.6">C134</text>
<text x="264.2" y="35.1">22uF</text>
<text x="276.9" y="32.6">C135</text>
<text x="276.9" y="35.1">22uF</text>
<text x="28" y="37.7">10uF</text>
<text x="28" y="40.2">25V</text>
<text x="134.7" y="37.7">25V</text>
<text x="147.4" y="37.7">25V</text>
<text x="157.5" y="37.7">25V</text>
<text x="167.7" y="37.7">50V</text>
<text x="185.5" y="40.2">U30</text>
<text x="223.6" y="37.7">50V</text>
<text x="236.3" y="37.7">25V</text>
<text x="251.5" y="37.7">25V</text>
<text x="264.2" y="37.7">25V</text>
<text x="276.9" y="37.7">25V</text>
<text x="12.3" y="47.5" transform="rotate(-90 12.3 47.5)">TVS3</text>
<text x="19.9" y="47.5" transform="rotate(-90 19.9 47.5)">SD12CT1G</text>
<text x="88.9" y="45.3">TVS2</text>
<text x="88.9" y="47.8">DT2636-04S-7</text>
<text x="139.7" y="55.5">R164</text>
<text x="152.4" y="55.5">10K</text>
<text x="213.4" y="55.5">R171</text>
<text x="226.1" y="55.5">100K</text>
<text x="226.1" y="58">1%</text>
<text x="139.7" y="60.5">R163</text>
<text x="152.4" y="60.5">10K</text>
<text x="166.2" y="65.6">C143</text>
<text x="235.8" y="63.1">R165</text>
<text x="235.8" y="65.6">560K</text>
<text x="246.4" y="63.1">C142</text>
<text x="155" y="70.7">R168</text>
<text x="165.7" y="68.2">0.1uF</text>
<text x="167.7" y="70.7">50V</text>
<text x="235.8" y="68.2">1%</text>
<text x="246.4" y="66.1">22pF</text>
<text x="246.4" y="68.2">50V</text>
<text x="72.4" y="75.8">C60</text>
<text x="88.9" y="75.8">C59</text>
<text x="156.5" y="73.2">10K</text>
<text x="190.5" y="75.8">TPS63070</text>
<text x="50.8" y="78.3">USB TYPE-C</text>
<text x="68.6" y="78.3">0.39nF</text>
<text x="72.7" y="80.9">50V</text>
<text x="88.9" y="78.3">0.39nF</text>
<text x="88.9" y="80.9">50V</text>
<text x="236.3" y="80.9">R169</text>
<text x="236.3" y="83.4">100K</text>
<text x="20.4" y="85.9">R121</text>
<text x="33.1" y="85.9">100K</text>
<text x="236.3" y="85.9">1%</text>
<text x="22.9" y="91">C92</text>
<text x="30.5" y="91">10nF</text>
<text x="30.5" y="93.6">50V</text>
<text x="99.1" y="113.9">TP8</text>
<text x="99.1" y="116.4">BLACK</text>
<text x="246.4" y="119">D7</text>
<text x="256.6" y="119">PMEG3020BEP</text>
<text x="15.3" y="120.2">J9</text>
<text x="99.1" y="121.5">TP12</text>
<text x="99.1" y="124">BLACK</text>
<text x="246.4" y="124">D6</text>
<text x="256.6" y="124">PMEG3020BEP</text>
<text x="40.7" y="126.6">C148</text>
<text x="40.7" y="129.1">1uF</text>
<text x="40.7" y="131.7">25V</text>
<text x="53.4" y="129.1">TVS5</text>
<text x="53.4" y="131.7">SD12CT1G</text>
<text x="99.1" y="131.7">TP28</text>
<text x="160.1" y="126.6">D5</text>
<text x="160.1" y="131.7">D4</text>
<text x="170.2" y="126.6">PMEG3020BEP</text>
<text x="170.2" y="131.7">PMEG3020BEP</text>
<text x="198.2" y="126.6">TP27</text>
<text x="198.2" y="129.1">RED</text>
<text x="226.1" y="131.7">R167</text>
<text x="246.4" y="131.7">R170</text>
<text x="99.1" y="134.2">BLACK</text>
<text x="160.1" y="136.7">D3</text>
<text x="170.2" y="136.7">PMEG3020BEP</text>
<text x="226.1" y="134.2">100K</text>
<text x="246.4" y="134.2">100K</text>
<text x="15.3" y="138.3">OSTVN02A150</text>
<text x="32.3" y="168.7">U29</text>
<text x="98.3" y="168.7">U28</text>
<text x="43.2" y="185">SiP32408</text>
<text x="109.3" y="185">SiP32408</text>
</g>
<g font-size="2.3" fill="#004080">
<text x="39.4" y="24">VBUS_1</text>
<text x="57.8" y="24">DP1</text>
<text x="39.4" y="26.5">VBUS_2</text>
<text x="39.4" y="29">VBUS_3</text>
<text x="57.7" y="26.5">DN1</text>
<text x="39.4" y="31.6">VBUS_4</text>
<text x="57.7" y="34.1">DN2</text>
<text x="57.8" y="31.6">DP2</text>
<text x="53.4" y="41.7">SSTXN1</text>
<text x="53.6" y="39.2">SSTXP1</text>
<text x="39.4" y="46.8">SBU1</text>
<text x="53.2" y="46.8">SSRX1N</text>
<text x="79.8" y="45.8" transform="rotate(-90 79.8 45.8)">6</text>
<text x="82.4" y="45.8" transform="rotate(-90 82.4 45.8)">5</text>
<text x="84.9" y="45.8" transform="rotate(-90 84.9 45.8)">4</text>
<text x="186.7" y="44.3">L1</text>
<text x="202" y="44.3">L2</text>
<text x="39.4" y="49.4">SBU2</text>
<text x="53.3" y="49.4">SSRXP1</text>
<text x="79.8" y="52.1" transform="rotate(-90 79.8 52.1)">1</text>
<text x="82.4" y="52.1" transform="rotate(-90 82.4 52.1)">2</text>
<text x="84.9" y="52.1" transform="rotate(-90 84.9 52.1)">3</text>
<text x="186.7" y="49.4">VIN1</text>
<text x="186.7" y="51.9">VIN2</text>
<text x="196.9" y="49.4">VOUT1</text>
<text x="196.9" y="51.9">VOUT2</text>
<text x="39.4" y="59.5">GND_1</text>
<text x="53.4" y="57">SSTXN2</text>
<text x="53.6" y="54.4">SSTXP2</text>
<text x="186.7" y="57">EN</text>
<text x="186.7" y="59.5">PS/SYNC</text>
<text x="201.2" y="57">PG</text>
<text x="39.4" y="62.1">GND_2</text>
<text x="39.4" y="64.6">GND_3</text>
<text x="53.2" y="62.1">SSRXN2</text>
<text x="53.3" y="64.6">SSRXP2</text>
<text x="186.7" y="62.1">VAUX</text>
<text x="201.6" y="64.6">FB</text>
<text x="39.4" y="67.1">GND_4</text>
<text x="57.7" y="69.7">CC1</text>
<text x="186.7" y="69.7">GND</text>
<text x="186.7" y="67.1">VSEL</text>
<text x="41.7" y="75" transform="rotate(-90 41.7 75)">SH1</text>
<text x="44.3" y="75" transform="rotate(-90 44.3 75)">SH2</text>
<text x="46.8" y="75" transform="rotate(-90 46.8 75)">SH3</text>
<text x="49.4" y="75" transform="rotate(-90 49.4 75)">SH4</text>
<text x="57.7" y="72.2">CC2</text>
<text x="186.7" y="72.2">PGND</text>
<text x="200.3" y="72.2">FB2</text>
<text x="31.8" y="173.8">IN</text>
<text x="42.2" y="173.8">OUT</text>
<text x="97.8" y="173.8">IN</text>
<text x="108.2" y="173.8">OUT</text>
<text x="31.8" y="178.9">EN</text>
<text x="97.8" y="178.9">EN</text>
<text x="39.2" y="181.7" transform="rotate(-90 39.2 181.7)">GND</text>
<text x="41.7" y="181.7" transform="rotate(-90 41.7 181.7)">PAD</text>
<text x="105.2" y="181.7" transform="rotate(-90 105.2 181.7)">GND</text>
<text x="107.8" y="181.7" transform="rotate(-90 107.8 181.7)">PAD</text>
</g>
<g font-size="2.3" fill="#f00">
<text x="91.5" y="23.5">P5LP_USB_DP</text>
<text x="91.5" y="26">P5LP_USB_DM</text>
<text x="99.1" y="69.2">CC1</text>
<text x="99.1" y="71.7">CC2</text>
</g>
<g font-size="2.3" fill="#00f">
<text x="134.7" y="40.2">No Load</text>
<text x="276.9" y="40.2">No Load</text>
<text x="152.4" y="63.1">No Load</text>
<text x="246.4" y="70.7">No Load</text>
<text x="99.1" y="126.6">No Load</text>
<text x="198.2" y="131.7">No Load</text>
<text x="99.1" y="136.7">No Load</text>
</g>
<text font-size="2.2" x="204.5" y="199.2">Size</text>
<g font-size="1.8">
<text x="31.7" y="1.9">5</text>
<text x="90.1" y="1.9">4</text>
<text x="148.5" y="1.9">3</text>
<text x="206.8" y="1.9">2</text>
<text x="265.2" y="1.9">1</text>
<text x=".7" y="29.8">D</text>
<text x="295.1" y="29.8">D</text>
<text x=".7" y="80.9">C</text>
<text x="295.1" y="80.9">C</text>
<text x=".7" y="132.1">B</text>
<text x="295.1" y="132.1">B</text>
<text x=".7" y="183.3">A</text>
<text x="295.1" y="183.3">A</text>
<text x="31.7" y="209.2">5</text>
<text x="90.1" y="209.2">4</text>
<text x="148.5" y="209.2">3</text>
<text x="206.8" y="209.2">2</text>
<text x="265.2" y="209.2">1</text>
</g>
</svg>
